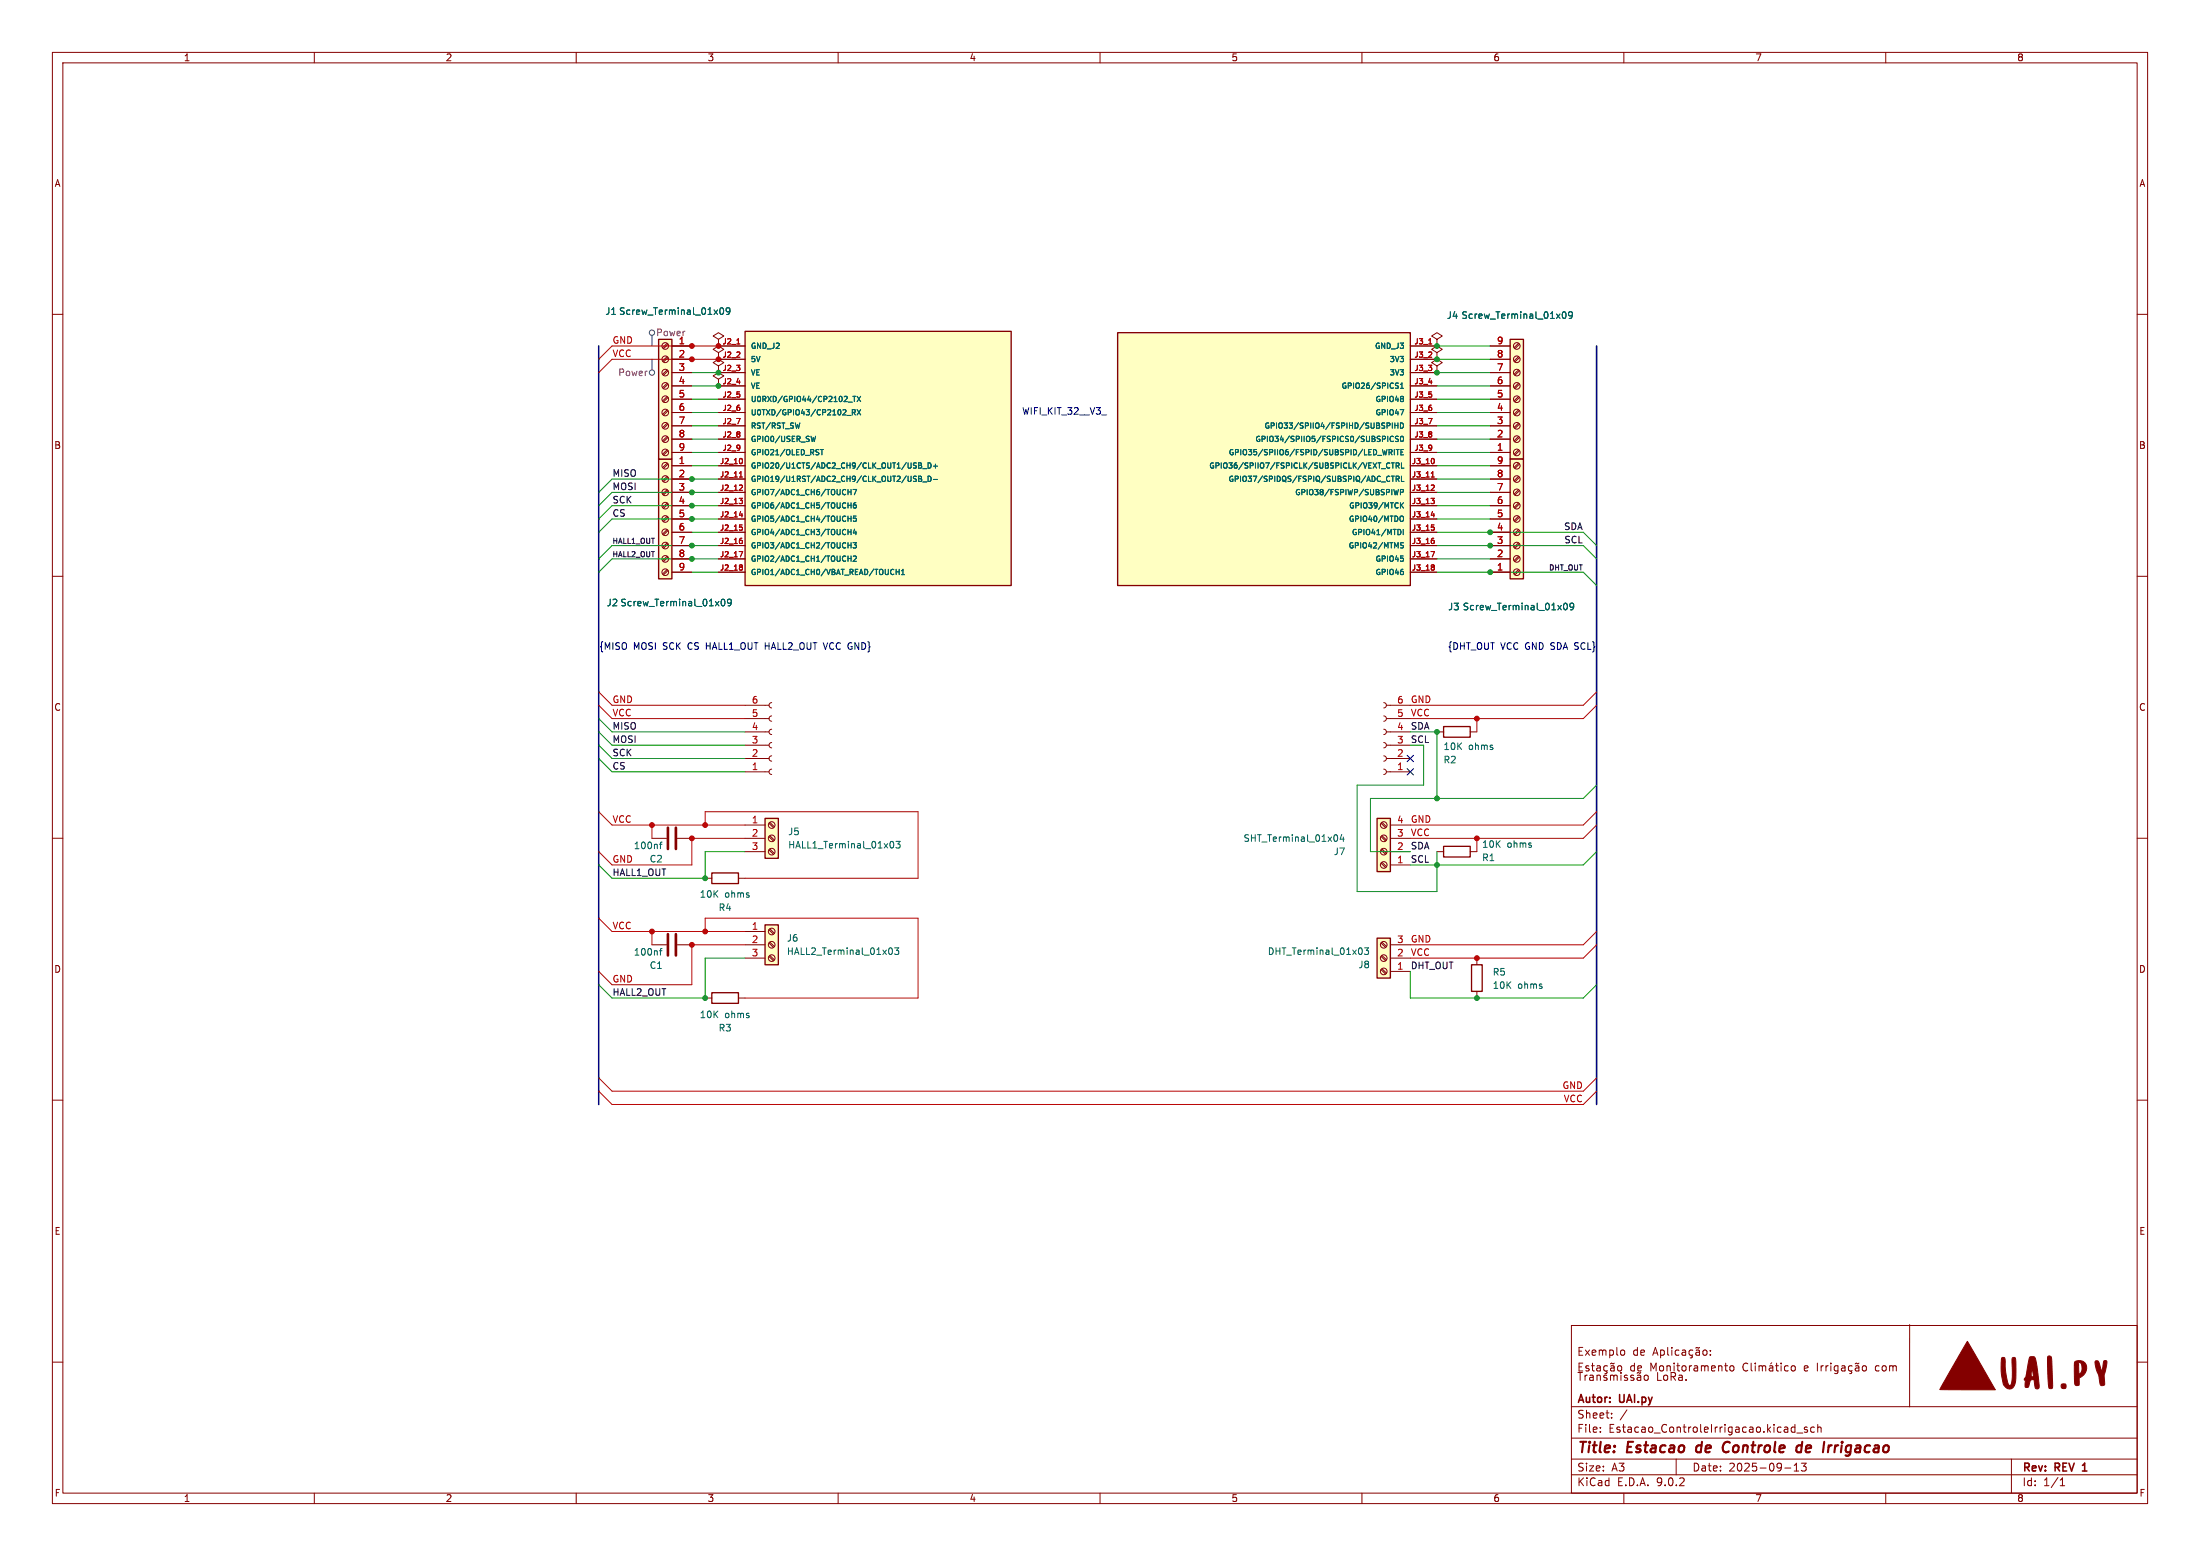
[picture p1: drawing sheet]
<svg xmlns="http://www.w3.org/2000/svg" width="420mm" height="297mm" viewBox="0 0 420 297" stroke-linecap="round" stroke-linejoin="round" font-family="sans-serif">
<g fill="none" stroke="#840000" stroke-width=".19">
<path d="M10 10h400v277h-400zM12 12h396v273h-396zM60 10v2M110 10v2M160 10v2M210 10v2M260 10v2M310 10v2M360 10v2M10 60h2M137.2 64.8l1-.7-1-.6-1.1 .6 1.1 .7v1.2M137.2 66h.1"/>
<path d="M408 60h2M10 110h2M408 110h2M10 160h2M408 160h2M10 210h2M408 210h2M300 253h108v32h-108zM309.7 257.7l.3 .1 .2 .2-.1 .5-.4 .2M315.5 258.7l.5-1.5 .5 1.5M315.7 258.3h.7M317 257.8l.4-.1 .3 .3-.1 .6h-.6"/>
<path d="M317 257.7v1.5M318.4 257.2v1.3l.2 .2M319.2 257.2v.1M319.2 257.7v1M320.5 257.8l-.4-.1-.3 .3 .1 .6h.6M321.2 257.8h.5l.1 .9M321.8 258l-.5 .1a.29 .29 0 0 0-.2 .3 .29 .29 0 0 0 .2 .3l.5-.1M322.9 258.8l.2 .2-.1 .1-.3 .1M323.2 257.8l-.5-.1-.3 .3 .2 .6h.6M323.8 257.8h.6v.9M324.4 258l-.5 .1a.29 .29 0 0 0-.2 .3 .29 .29 0 0 0 .2 .3l.5-.1M324.4 257.2l-.2 .1-.3-.1-.2 .1"/>
<path d="M325.2 257.8l.4-.1 .3 .3v.4l-.3 .3-.4-.1-.1-.2zM326.5 258.5v.2M326.5 257.8v.1M364.6 252.8v15.7M10 260h2M300 278.5h108M300 274.5h108M300 268.5h108M301.2 262h.9M301.4 260.9h.5M301.7 262v1.5M302.2 260.2h-.8v1.5h.8"/>
<path d="M302.6 262.5v1M303 262.5l-.3 .1-.1 .2M303.3 260.8l-.4-.1-.2 .2 .1 .2 .5 .2v.3h-.6M303.5 262.6h.6l.1 .9M303.8 260.7h.6M304 260.2v1.3l.4 .2M304.2 262.8l-.5 .1a.29 .29 0 0 0-.3 .3 .29 .29 0 0 0 .3 .3l.5-.1M304.9 260.8h.5l.1 .9M304.9 262.6l.2-.1 .3 .1 .1 .9M304.9 262.5v1M305.5 273.2v.2M305.5 272.5v.1"/>
<path d="M305.5 261l-.5 .1a.29 .29 0 0 0-.2 .3 .29 .29 0 0 0 .2 .3l.5-.1M306.6 261.8l.2 .2-.1 .1-.3 .1M306.7 262.6l-.3-.1-.2 .2v.2l.5 .2v.3h-.5M306.9 260.8l-.5-.1-.2 .3 .1 .6h.6M307.4 262.6l.5-.1 .2 .2M307.4 262.5v1M307.5 260.8h.6l.1 .9M307.7 270.5v.2M307.7 269.8v.1M308.1 262.7l.2-.2 .4 .1v.9M308.1 262.7v.8M308.2 261l-.5 .1a.29 .29 0 0 0-.3 .3 .29 .29 0 0 0 .3 .3l.5-.1"/>
<path d="M308.2 260.2l-.3 .1-.2-.1-.3 .1M308.9 260.8l.4-.1 .3 .3v.4l-.3 .3-.4-.1-.1-.2zM309.4 262v.1M309.4 262.5v1M310.5 262.5l-.3 .1-.1 .2 .1 .1 .5 .2v.2l-.2 .2-.4-.1M310.6 269.1l-1.3 1.9M311.3 262.7l.1 .2 .5 .2v.1l-.2 .3-.4-.1M313.2 262.8l-.5 .1a.29 .29 0 0 0-.2 .3 .29 .29 0 0 0 .2 .3l.5-.1M313.2 262.7v.8M314 262.6l.4-.1 .2 .1 .1 .6-.2 .2-.3 .1-.3-.2v-.7M315.2 261.7v-1.5l.5 1.1 .5-1.1v1.5M316.4 262v1.5"/>
<path d="M316.9 260.8l.4-.1 .3 .3v.4l-.3 .3-.4-.1-.1-.2zM317.6 262.8l.3-.3 .3 .1 .2 .2M318.2 260.8l.2-.1 .4 .1 .1 .9M318.2 260.7v1M319.6 260.2v.1M319.6 260.7v1M319.6 262.8l.3-.3-.1-.4-.2-.1h-.6v1.5M320 278.5v3M320.1 260.7h.6M320.3 260.2v1.3l.4 .2M320.5 262.6h.6l.1 .9M321.2 260.8l.4-.1 .3 .3v.4l-.3 .3-.4-.1-.1-.2z"/>
<path d="M322.5 260.7v1M322.9 260.7l-.2 .1-.2 .2M323.4 260.8h.6l.1 .9M324.1 261l-.5 .1a.29 .29 0 0 0-.2 .3 .29 .29 0 0 0 .2 .3l.5-.1M324.8 260.8l.4-.1 .2 .2M324.8 260.7v1M325.4 260.9l.3-.2 .3 .1 .1 .9M325.4 260.9v.8M326.7 261.2l.7-.2v-.2l-.5-.1-.2 .2 .1 .7h.6M328.1 260.8l.2-.1 .4 .1v.9M328.1 260.7v1M329.2 260.7h.6"/>
<path d="M329.4 260.2v1.3l.4 .2M330.4 260.8l.3-.1 .3 .3v.4l-.3 .3-.3-.1-.2-.2zM333.7 260.3a.6 .6 0 0 0-.8 0 .6 .6 0 0 0-.2 .7 .56 .56 0 0 0 .3 .6 .56 .56 0 0 0 .7-.1M334.3 260.2v1.3l.2 .2M335.1 260.2v.1M335.1 260.7v1M335.8 260.8l.4-.1 .2 .2M335.8 260.7v1M336.4 260.9l.3-.2 .3 .1 .1 .9M336.4 260.9v.8M337.8 260.8h.6v.9M338.2 260.1l-.2 .2"/>
<path d="M338.4 261l-.5 .1a.29 .29 0 0 0-.2 .3 .29 .29 0 0 0 .2 .3l.5-.1M338.9 260.7h.6M339.2 260.2v1.3l.3 .2M340 260.2v.1M340 260.7v1M341.4 260.8l-.5-.1-.2 .3 .1 .6h.6M342.1 260.8l.3-.1 .3 .3v.4l-.3 .3-.3-.1-.2-.2zM342.2 272.4l.5 .1M342.5 279.7l.4-.4v1.5M342.7 271.9v1.5M342.7 273.3l-.5 .1M343 273.5h1.2"/>
<path d="M343.9 279.3h.9l-.5 .6 .4 .1v.6l-.2 .2-.6-.2M344.4 261.2l.8-.2-.1-.2-.4-.1-.3 .2 .1 .7h.6M345 272.5l-.3-.1-.3 .2 .1 .2 .5 .2v.3h-.6M346.4 272.5l-.5-.1-.2 .3 .1 .6h.6M346.9 260.2v1.5M347 272.5l.2-.1 .4 .1 .1 .9M347 271.9v1.5M347.7 260.7v1M348.1 260.7l-.3 .1-.1 .2M348.6 260.7v1M349 260.7l-.3 .1-.1 .2M349.5 260.2v.1"/>
<path d="M349.5 260.7v1M350.9 260.8l-.5-.1-.2 .3 .1 .6h.6M350.9 260.7v1.2l-.3 .3-.4-.1M351.6 260.8h.6v.9M352.2 261l-.5 .1a.29 .29 0 0 0-.2 .3 .29 .29 0 0 0 .2 .3l.5-.1M353.3 261.8l.2 .2-.1 .1-.3 .1M353.6 260.8l-.4-.1-.3 .3 .1 .6h.6M354.2 260.8h.6l.1 .9M354.9 261l-.5 .1a.29 .29 0 0 0-.2 .3 .29 .29 0 0 0 .2 .3l.5-.1M354.9 260.2l-.2 .1-.3-.1-.2 .1M355.7 260.8l.3-.1 .3 .3v.4l-.3 .3-.3-.1-.2-.2zM384 278.5v6.5"/>
<path d="M408 260h2M60 285v2M110 285v2M160 285v2M210 285v2M260 285v2M300 281.5h108M310 285v2M340.7 280.2h1.2M342.5 280.8h.9M360 285v2M393.3 283.6h.9"/>
<path d="M393.3 282.5l.4-.4v1.5"/>
</g>
<path d="M397.7 279.6l-.2 .1M397.5 280.8h.9" fill="none" stroke="#840000" stroke-width=".3"/>
<path d="M324 276.1l-.2 .7 .3 .4M329 276.9a.68 .68 0 0 0 .9 .2M329.9 275.2a.88 .88 0 0 0-1 .9M343 277l.2 .2 .6-.1M344 276a.66 .66 0 0 0-1 .3M344.1 275.2l-.3 2M350.4 275.9l-.2 1.3M350.5 276l-.2 .3" fill="none" stroke="#840000" stroke-width=".4"/>
<g fill="#840000" stroke="#840000" stroke-width=".19">
<path d="M375.6 256l5.3 9.3-10.6-.1z"/>
<path d="M382.2 259.1h.3a.95 .95 0 0 1 .3 1.2v.4a10.9 10.9 0 0 0 .7 3.7h.3a10.3 10.3 0 0 0 .3-4.6v-.3a.35 .35 0 0 1 .3-.4 .35 .35 0 0 1 .4 .3l.1 2a6.5 6.5 0 0 1-.4 3.2 1.14 1.14 0 0 1-1.2 .5 1.14 1.14 0 0 1-.9-1 11.4 11.4 0 0 1-.2-5z"/>
<path d="M387.5 259a.75 .75 0 0 1 1.2 .7l.5 3.6a2.29 2.29 0 0 1 0 1.7 .48 .48 0 0 1-.6 0 .48 .48 0 0 1-.2-.6l-.1-1a.49 .49 0 0 0-.8 .3l-.1 .4a.53 .53 0 0 1-.1 .6 .53 .53 0 0 1-.7 .1v-.2a1.31 1.31 0 0 0-.2-1.2l.4-.9h.9l.1 .3h.4l-.2-1.5-.3 1.2h-.9z"/>
<path d="M390.9 258.9a.48 .48 0 0 1 .6 0 .48 .48 0 0 1 .2 .5l.2 5.3a.38 .38 0 0 1-.4 .4 .38 .38 0 0 1-.4-.2l-.2-3.2z"/>
<path d="M396.1 259.9a1.46 1.46 0 0 1 1.9 .2 1.46 1.46 0 0 1 .1 1.9l-.6 .7-.6 .3v1a.45 .45 0 0 1-.4 .5 .45 .45 0 0 1-.4-.5l-.1-3.4h.8l.1 1.8a1.53 1.53 0 0 0 .1-2.4l-.2 .1v.5h-.8z"/>
<path d="M400 259.8l.3-.1a1.57 1.57 0 0 1 .7 1.5l.2 .5 .2-.6a1.6 1.6 0 0 1 .4-1.4l.4 .1v.2l-.5 2.4 .1 1.6a.49 .49 0 0 1-.6 .5 .49 .49 0 0 1-.4-.7 5.2 5.2 0 0 0-.6-2.4z"/>
<circle cx="394" cy="264.6" r=".51"/>
</g>
<path d="M142.2 63.2h50.8v48.6h-50.8z" fill="#ffffc2"/>
<path d="M142.2 63.2h50.8v48.6h-50.8z" fill="none" stroke="#840000" stroke-width=".25"/>
<g fill="none" stroke="#840000" stroke-width=".19">
<path d="M137.2 66h5M137.2 68.6h5M137.2 71.1h5M137.2 73.7h5M137.2 76.2h5M137.2 78.7h5M274.3 64.8l1-.7-1-.6-1 .6 1 .7v1.2M274.3 66h.1M274.3 69.9l1-.7-1-.6-1 .6 1 .7v1.2M274.3 71.1h.1M137.2 81.3h5M137.2 83.8h5"/>
<path d="M137.2 86.4h5M137.2 88.9h5M137.2 91.4h5M137.2 94h5M137.2 96.5h5M137.2 99.1h5M137.2 101.6h5M137.2 104.1h5M137.2 106.7h5M137.2 109.2h5"/>
</g>
<g fill="none" stroke="#a90000" stroke-width=".19">
<path d="M140.7 65.7h.5M141.1 95.1h.6l-.3 .4M141.2 91.1h.5M141.2 98.3h.6M141.3 90.2l.1-.2v1.1M141.5 92.6l.2 .2v.2l-.6 .6h.6M141.6 87.6l.1 .3-.1 .5M141.6 95.6l.1 .1-.1 .4M141.1 105.3h.7l-.5 1M141.2 100.2h.5M141.6 100.6l.1 .2-.1 .4M141.6 103.2l.1 .1-.1 .4"/>
<path d="M141.6 107.9l.1 .1-.1 .2M141.6 108.3l.1 .1-.1 .4"/>
</g>
<g fill="none" stroke="#006464" stroke-width=".19">
<path d="M161.7 79.3h.8M161.9 76.8h.8M162.7 78.7h.5v-.4l-.5-.1v1M162.8 75.6h.6M163 78.7l.3 .5M163.1 75.6v1.1M163.6 75.6l.7 1.1M163.6 78.2l.7 1M164.3 75.6l-.7 1.1M164.3 78.2l-.7 1M155.7 83.3l-.2 1-.2-.7M156.6 85.8h.6"/>
<path d="M156.9 85.8v1M161.9 93.9h.6M161.9 96.4h.6M161.9 99h.6M162.5 93.4v1M162.5 96v1M162.5 98.5v1M162.9 93.4h.6l-.4 1M163.4 96h-.3l-.1 .2-.1 .6 .2 .2 .3-.1v-.5h-.3l-.2 .1M163.4 98.5h-.4l-.1 .5 .5-.1v.5l-.1 .1-.4-.1M174.8 90.9h.1M174.9 91.5v.3"/>
<path d="M175.4 88.3h.3l.2 .2-.2 .3 .2 .1 .1 .3-.2 .2h-.4zM175.4 90.9h.3l.2 .2-.2 .3 .2 .1 .1 .2-.2 .2h-.4zM175.4 88.8h.3M175.4 91.4h.3M176.2 89.5h.7M176.2 92h.7M177.2 88.3a.51 .51 0 0 1 .6 .6 .51 .51 0 0 1-.6 .5zM177.2 90.9a.51 .51 0 0 1 .6 .5 .51 .51 0 0 1-.6 .5zM178.2 89h.8M178.2 91.5h.8M178.6 88.6v.8M161.9 101.5h.6"/>
<path d="M161.9 104.1h.6M161.9 106.6h.6M162.5 101v1.1M162.5 103.6v1M162.5 106.1v1M162.9 103.6h.6l-.4 .4 .3 .1v.4l-.1 .1-.4-.1M162.9 106.2l.4-.1 .2 .3-.6 .7h.6M163.1 101l-.2 .7h.6M163.4 101.4v.7M170.6 108.7v.1M170.6 109.6h.1M171.1 108.7v1"/>
<path d="M171.1 109.1h.6M171.7 108.7v1M172.1 109.7h.6M172.1 109l.3-.3v1"/>
</g>
<path d="M125.7 87.6h2.6v22.9h-2.6z" fill="#ffffc2"/>
<path d="M125.7 87.6h2.6v22.9h-2.6zM280.9 184.2h2.1v5h-2.1z" fill="none" stroke="#840000" stroke-width=".25"/>
<g fill="none" stroke="#840000" stroke-width=".19">
<path d="M127.4 88.4l-.9 .8M127.4 90.9l-.9 .9M127.4 93.5l-.9 .8M127.4 96l-.9 .9M127.4 98.6l-.9 .8M127.5 88.6l-.8 .8M127.5 91.1l-.8 .8M127.5 93.6l-.8 .9M127.5 96.2l-.8 .8M127.5 98.7l-.8 .9M128.3 88.9h3.8M128.3 91.4h3.8"/>
<path d="M128.3 94h3.8M128.3 96.5h3.8M128.3 99.1h3.8M127.4 101.1l-.9 .8M127.4 103.6l-.9 .9M127.4 106.2l-.9 .8M127.4 108.7l-.9 .9M127.5 101.3l-.8 .8M127.5 103.8l-.8 .8M127.5 106.3l-.8 .9M127.5 108.9l-.8 .8M128.3 101.6h3.8"/>
<path d="M128.3 104.1h3.8M128.3 106.7h3.8M128.3 109.2h3.8M281.9 182.9v1.3M281.9 189.2v1.3"/>
<circle cx="127" cy="99.1" r=".63"/>
<circle cx="127" cy="88.9" r=".63"/>
<circle cx="127" cy="94" r=".63"/>
<circle cx="127" cy="96.5" r=".63"/>
<circle cx="127" cy="91.4" r=".63"/>
<circle cx="127" cy="106.7" r=".63"/>
<circle cx="127" cy="104.1" r=".63"/>
<circle cx="127" cy="101.6" r=".63"/>
<circle cx="127" cy="109.2" r=".63"/>
</g>
<path d="M137.8 114.5l.2-.1a.68 .68 0 0 1 .4 .6 .68 .68 0 0 1-.4 .6l-.3-.4zM139.6 114.9l-.2 .3-.4-.1-.1-.2v-.3l.2-.2h.3l.2 .2a.84 .84 0 0 1-.4 1h-.2" fill="none" stroke="#006464" stroke-width=".19"/>
<path d="M288.3 64.8h2.5v22.8h-2.5z" fill="#ffffc2"/>
<path d="M288.3 64.8h2.5v22.8h-2.5z" fill="none" stroke="#840000" stroke-width=".25"/>
<g fill="none" stroke="#840000" stroke-width=".19">
<path d="M284.5 78.7h3.8M284.5 76.2h3.8M284.5 73.7h3.8M284.5 71.1h3.8M284.5 68.6h3.8M284.5 66h3.8M289.9 78.2l-.9 .9M289.9 75.7l-.9 .8M289.9 73.2l-.9 .8M289.9 70.6l-.9 .9M289.9 68.1l-.9 .8M289.9 65.5l-.9 .9"/>
<path d="M290.1 78.4l-.9 .8M290.1 75.9l-.9 .8M290.1 73.3l-.9 .9M290.1 70.8l-.9 .8M290.1 68.2l-.9 .9M290.1 65.7l-.9 .8M284.5 86.4h3.8M284.5 83.8h3.8M284.5 81.3h3.8M289.9 85.9l-.9 .8M289.9 83.3l-.9 .9M289.9 80.8l-.9 .8"/>
<path d="M290.1 86l-.9 .9M290.1 83.5l-.9 .8M290.1 80.9l-.9 .9"/>
<circle cx="289.6" cy="66" r=".63"/>
<circle cx="289.6" cy="78.7" r=".63"/>
<circle cx="289.6" cy="76.2" r=".63"/>
<circle cx="289.6" cy="68.6" r=".63"/>
<circle cx="289.6" cy="71.1" r=".63"/>
<circle cx="289.6" cy="73.7" r=".63"/>
<circle cx="289.6" cy="86.4" r=".63"/>
<circle cx="289.6" cy="83.8" r=".63"/>
<circle cx="289.6" cy="81.3" r=".63"/>
</g>
<path d="M298.4 59.6l.1-.1a.68 .68 0 0 1 .5 .6 .68 .68 0 0 1-.5 .7l-.3-.5zM300.2 60.1l-.3 .2-.3-.1-.2-.1v-.4l.3-.2h.2l.3 .2a.84 .84 0 0 1-.4 1.1h-.2" fill="none" stroke="#006464" stroke-width=".19"/>
<path d="M262.9 179.1h2.5v7.6h-2.5z" fill="#ffffc2"/>
<path d="M262.9 179.1h2.5v7.6h-2.5z" fill="none" stroke="#840000" stroke-width=".25"/>
<g fill="none" stroke="#840000" stroke-width=".19">
<path d="M263.8 179.8l.9 .9M263.7 185.1l.8 .8M263.7 182.5l.8 .9M263.7 180l.8 .8M263.8 184.9l.9 .9M263.8 182.4l.9 .8M265.4 185.4h3.8M265.4 182.9h3.8M265.4 180.3h3.8"/>
<circle cx="264.2" cy="185.4" r=".63"/>
<circle cx="264.2" cy="180.3" r=".63"/>
<circle cx="264.2" cy="182.9" r=".63"/>
</g>
<path d="M259.8 180.9a.79 .79 0 0 1 0 1.3M260.5 180.9h.8l-.5 .5 .4 .1v.6l-.2 .1-.5-.1" fill="none" stroke="#006464" stroke-width=".19"/>
<path d="M125.7 64.8h2.6v22.8h-2.6z" fill="#ffffc2"/>
<path d="M125.7 64.8h2.6v22.8h-2.6z" fill="none" stroke="#840000" stroke-width=".25"/>
<g fill="none" stroke="#840000" stroke-width=".19">
<path d="M127.4 65.5l-.9 .9M127.4 68.1l-.9 .8M127.4 70.6l-.9 .9M127.4 73.2l-.9 .8M127.4 75.7l-.9 .8M127.4 78.2l-.9 .9M127.5 65.7l-.8 .8M127.5 68.2l-.8 .9M127.5 70.8l-.8 .8M127.5 73.3l-.8 .9M127.5 75.9l-.8 .8M127.5 78.4l-.8 .8"/>
<path d="M128.3 66h3.8M128.3 68.6h3.8M128.3 71.1h3.8M128.3 73.7h3.8M128.3 76.2h3.8M128.3 78.7h3.8M137.2 69.9l1-.7-1-.6-1.1 .6 1.1 .7v1.2M137.2 71.1h.1M137.2 72.4l1-.6-1-.7-1.1 .7 1.1 .6v1.3M137.2 73.7h.1M127.4 80.8l-.9 .8M127.4 83.3l-.9 .9"/>
<path d="M127.4 85.9l-.9 .8M127.5 80.9l-.8 .9M127.5 83.5l-.8 .8M127.5 86l-.8 .9M128.3 81.3h3.8M128.3 83.8h3.8M128.3 86.4h3.8"/>
<circle cx="127" cy="66" r=".63"/>
<circle cx="127" cy="68.6" r=".63"/>
<circle cx="127" cy="76.2" r=".63"/>
<circle cx="127" cy="73.7" r=".63"/>
<circle cx="127" cy="71.1" r=".63"/>
<circle cx="127" cy="78.7" r=".63"/>
<circle cx="127" cy="86.4" r=".63"/>
<circle cx="127" cy="83.8" r=".63"/>
<circle cx="127" cy="81.3" r=".63"/>
</g>
<path d="M137.5 58.9l.2-.2a.68 .68 0 0 1 .5 .7 .68 .68 0 0 1-.5 .6l-.3-.5zM139.3 59.3l-.2 .2h-.4l-.1-.2v-.3l.3-.3h.2l.2 .3a.84 .84 0 0 1-.3 1h-.3" fill="none" stroke="#006464" stroke-width=".19"/>
<path d="M146 156.2h2.6v7.6h-2.6z" fill="#ffffc2"/>
<path d="M146 156.2h2.6v7.6h-2.6z" fill="none" stroke="#840000" stroke-width=".25"/>
<g fill="none" stroke="#840000" stroke-width=".19">
<path d="M142.2 157.5h3.8M146.8 157.1l.9 .9M146.8 159.7l.9 .8M147 157l.8 .8M147 159.5l.8 .9M142.2 160h3.8M142.2 162.6h3.8M146.8 162.2l.9 .9M147 162.1l.8 .8"/>
<circle cx="147.3" cy="157.5" r=".63"/>
<circle cx="147.3" cy="160" r=".63"/>
<circle cx="147.3" cy="162.6" r=".63"/>
</g>
<path d="M170 160.8l.2-.2a.68 .68 0 0 1 .4 .6 .68 .68 0 0 1-.4 .7l-.2-.3M171 160.6h.8l-.4 .5 .4 .1v.5l-.2 .2-.6-.2" fill="none" stroke="#006464" stroke-width=".19"/>
<path d="M146 176.5h2.6v7.7h-2.6z" fill="#ffffc2"/>
<path d="M146 176.5h2.6v7.7h-2.6z" fill="none" stroke="#840000" stroke-width=".25"/>
<g fill="none" stroke="#840000" stroke-width=".19">
<path d="M264.2 139.2l.3 .1 .2 .4-.2 .4-.3 .1M264.2 136.7l.3 .1 .2 .4-.2 .3-.3 .2M264.2 134.1l.3 .2 .2 .3-.2 .4-.3 .1M264.7 139.7h4.5M264.7 137.2h4.5M264.7 134.6h4.5M264.2 146.8l.3 .2 .2 .3-.2 .4-.3 .1M264.2 144.3l.3 .1 .2 .4-.2 .3-.3 .2M264.2 141.7l.3 .2 .2 .3-.2 .4-.3 .1M264.7 147.3h4.5M264.7 144.8h4.5M264.7 142.2h4.5"/>
<path d="M142.2 177.8h3.8M146.8 177.5l.9 .8M147 177.3l.8 .8M147 179.8l.8 .9M142.2 180.3h3.8M142.2 182.9h3.8M146.8 180l.9 .8M146.8 182.5l.9 .9M147 182.4l.8 .8"/>
<circle cx="147.3" cy="177.8" r=".63"/>
<circle cx="147.3" cy="182.9" r=".63"/>
<circle cx="147.3" cy="180.3" r=".63"/>
</g>
<path d="M169.7 181.2l.2-.3a.68 .68 0 0 1 .5 .7 .68 .68 0 0 1-.5 .6l-.2-.3M170.8 180.9h.8l-.5 .5 .4 .1v.6l-.2 .1-.5-.1" fill="none" stroke="#006464" stroke-width=".19"/>
<path d="M213.4 63.5h55.8v48.3h-55.8z" fill="#ffffc2"/>
<path d="M213.4 63.5h55.8v48.3h-55.8zM275.6 138.7h5.1v2h-5.1zM275.6 161.5h5.1v2.1h-5.1z" fill="none" stroke="#840000" stroke-width=".25"/>
<g fill="none" stroke="#840000" stroke-width=".19">
<path d="M269.2 66h5.1M269.2 68.6h5.1M269.2 71.1h5.1M269.2 73.7h5.1M269.2 76.2h5.1M269.2 78.7h5.1M269.2 81.3h5.1M269.2 83.8h5.1M269.2 86.4h5.1M269.2 88.9h5.1M269.2 91.4h5.1M269.2 94h5.1"/>
<path d="M269.2 96.5h5.1M269.2 99.1h5.1M269.2 101.6h5.1M269.2 104.1h5.1M269.2 106.7h5.1M269.2 109.2h5.1M274.3 139.7h1.3M280.7 139.7h1.2M274.3 162.6h1.3M280.7 162.6h1.2"/>
</g>
<g fill="none" stroke="#a90000" stroke-width=".19">
<path d="M272.7 65.7h.6M273.2 95.1h.6l-.3 .4M273.2 91.1h.6M273.2 98.3h.7M273.4 90.2l.1-.2v1.1M273.6 92.6l.2 .2v.2l-.6 .6h.6M273.7 87.6l.1 .3-.1 .5M273.7 95.6l.1 .1-.1 .4M273.2 105.3h.7l-.5 1M273.3 100.2h.5M273.7 100.6l.1 .2-.1 .4M273.7 103.2l.1 .1-.1 .4"/>
<path d="M273.7 107.9l.1 .1-.1 .2M273.7 108.3l.1 .1-.1 .4"/>
</g>
<g fill="none" stroke="#006464" stroke-width=".19">
<path d="M266.6 73.6l.3 .1 .1 .2-.2 .2h-.3M266.6 73.1l.4 .1M267.3 74.1h.6M267.3 73.4l.3-.3v1M263.7 89.5h.8M264.8 80.7h.4l.2 .2-.1 .3-.5 .1M264.8 85.8l-.3 1M264.9 90.9l.4 .1M264.9 83.3v1M265.2 86.3h.5v-.4l-.5-.1v1M265.3 88.4a.45 .45 0 0 0-.6 .5 .45 .45 0 0 0 .6 .4M265.3 91.8l-.4 .1"/>
<path d="M265.4 86.3l.4 .5M265.6 88.3h.6M265.6 90.9h.6M265.8 80.7v1M265.9 88.3v1.1M265.9 90.9v1M266 83.4a.45 .45 0 0 0-.6 .4 .45 .45 0 0 0 .6 .4M266.2 85.8v1M266.3 80.7v1M266.3 81.2h.6M266.5 85.8h.6M266.5 88.9l.5-.1 .1-.4-.6-.1v1.1"/>
<path d="M266.5 91.4h.5l.1-.4-.6-.1v1M266.8 88.9l.3 .5M266.8 91.4l.3 .5M266.8 85.8v1M266.9 80.7v1M267 83.3h-.4l-.2 .2 .1 .2 .4 .2v.3h-.5M267 93.4l-.3 1-.2-.7-.2 .7M267.3 80.7a.51 .51 0 0 1 .6 .5 .51 .51 0 0 1-.6 .5zM267.3 94l.5-.1 .1-.4-.6-.1v1M267.4 98.6h.4l.1 .2v.6l-.2 .1h-.3M267.4 83.4l.2-.1a.54 .54 0 0 1 .3 .5 .54 .54 0 0 1-.3 .5l-.3-.4zM267.4 86.3h.4"/>
<path d="M267.5 96.4l.4 .6M267.5 88.3v1.1h.5M267.5 90.9v1h.5M267.9 96l-.6 .5M267.9 85.8h-.5v1h.5M267.3 101.1l.1 .4-.1 .5M267.4 104l.4 .2 .1 .2-.2 .2h-.4M267.9 101v1.1M267.9 103.6l-.5 .1"/>
</g>
<path d="M288.3 87.6h2.5v22.9h-2.5z" fill="#ffffc2"/>
<path d="M288.3 87.6h2.5v22.9h-2.5z" fill="none" stroke="#840000" stroke-width=".25"/>
<g fill="none" stroke="#840000" stroke-width=".19">
<path d="M274.3 67.3l1-.6-1-.7-1 .7 1 .6v1.3M274.3 68.6h.1M284.5 99.1h3.8M284.5 96.5h3.8M284.5 94h3.8M284.5 91.4h3.8M284.5 88.9h3.8M289.9 98.6l-.9 .8M289.9 96l-.9 .9M289.9 93.5l-.9 .8M289.9 90.9l-.9 .9M289.9 88.4l-.9 .8"/>
<path d="M290.1 98.7l-.9 .9M290.1 96.2l-.9 .8M290.1 93.6l-.9 .9M290.1 91.1l-.9 .8M290.1 88.6l-.9 .8M284.5 109.2h3.8M284.5 106.7h3.8M284.5 104.1h3.8M284.5 101.6h3.8M289.9 108.7l-.9 .9M289.9 106.2l-.9 .8M289.9 103.6l-.9 .9"/>
<path d="M289.9 101.1l-.9 .8M290.1 108.9l-.9 .8M290.1 106.3l-.9 .9M290.1 103.8l-.9 .8M290.1 101.3l-.9 .8M124.5 180.3h2.8M129.3 180.3h2.8"/>
<circle cx="289.6" cy="99.1" r=".63"/>
<circle cx="289.6" cy="94" r=".63"/>
<circle cx="289.6" cy="88.9" r=".63"/>
<circle cx="289.6" cy="96.5" r=".63"/>
<circle cx="289.6" cy="91.4" r=".63"/>
<circle cx="289.6" cy="106.7" r=".63"/>
<circle cx="289.6" cy="101.6" r=".63"/>
<circle cx="289.6" cy="104.1" r=".63"/>
<circle cx="289.6" cy="109.2" r=".63"/>
</g>
<path d="M298.6 115.3l.2-.2a.68 .68 0 0 1 .4 .7 .68 .68 0 0 1-.4 .6l-.3-.5zM300.4 115.7l-.2 .2h-.4l-.1-.2v-.3l.2-.3h.3l.2 .3a.84 .84 0 0 1-.3 1h-.3M125.9 181.5h.5M126.4 181l-.3 .2v1.1" fill="none" stroke="#006464" stroke-width=".19"/>
<path d="M127.5 178.3v4.1M129 178.3v4.1" fill="none" stroke="#840000" stroke-width=".51"/>
<path d="M262.9 156.2h2.5v10.2h-2.5z" fill="#ffffc2"/>
<path d="M262.9 156.2h2.5v10.2h-2.5zM135.9 166.6h5.1v2.1h-5.1zM135.9 189.5h5.1v2h-5.1z" fill="none" stroke="#840000" stroke-width=".25"/>
<g fill="none" stroke="#840000" stroke-width=".19">
<path d="M128.3 66h3.8M128.3 68.6h3.8M128.3 71.1h3.8M128.3 73.7h3.8M128.3 76.2h3.8M128.3 78.7h3.8M137.2 67.3l1-.6-1-.7-1.1 .7 1.1 .6v1.3M137.2 68.6h.1M137.2 66h.1M137.2 73.7h.1M137.2 71.1h.1M137.2 66h5"/>
<path d="M137.2 68.6h5M137.2 71.1h5M137.2 73.7h5M137.2 76.2h5M137.2 78.7h5M269.2 66h5.1M269.2 68.6h5.1M269.2 71.1h5.1M269.2 73.7h5.1M269.2 76.2h5.1M269.2 78.7h5.1M274.3 66h.1"/>
<path d="M274.3 68.6h.1M274.3 71.1h.1M284.5 66h3.8M284.5 68.6h3.8M284.5 71.1h3.8M284.5 73.7h3.8M284.5 76.2h3.8M284.5 78.7h3.8M128.3 81.3h3.8M128.3 83.8h3.8M128.3 86.4h3.8M128.3 88.9h3.8"/>
<path d="M128.3 91.4h3.8M128.3 94h3.8M128.3 96.5h3.8M128.3 99.1h3.8M137.2 81.3h5M137.2 83.8h5M137.2 86.4h5M137.2 88.9h5M137.2 91.4h5M137.2 94h5M137.2 96.5h5M137.2 99.1h5"/>
<path d="M269.2 81.3h5.1M269.2 83.8h5.1M269.2 86.4h5.1M269.2 88.9h5.1M269.2 91.4h5.1M269.2 94h5.1M269.2 96.5h5.1M269.2 99.1h5.1M284.5 81.3h3.8M284.5 83.8h3.8M284.5 86.4h3.8M284.5 88.9h3.8"/>
<path d="M284.5 91.4h3.8M284.5 94h3.8M284.5 96.5h3.8M284.5 99.1h3.8M128.3 101.6h3.8M128.3 104.1h3.8M128.3 106.7h3.8M128.3 109.2h3.8M137.2 101.6h5M137.2 104.1h5M137.2 106.7h5M137.2 109.2h5"/>
<path d="M269.2 101.6h5.1M269.2 104.1h5.1M269.2 106.7h5.1M269.2 109.2h5.1M284.5 101.6h3.8M284.5 104.1h3.8M284.5 106.7h3.8M284.5 109.2h3.8M142.2 139.7h4.6M142.2 137.2h4.6M142.2 134.6h4.6M147.3 139.2l-.3 .1-.2 .4 .2 .4 .3 .1"/>
<path d="M147.3 136.7l-.3 .1-.2 .4 .2 .3 .3 .2M147.3 134.1l-.3 .2-.2 .3 .2 .4 .3 .1M142.2 147.3h4.6M142.2 144.8h4.6M142.2 142.2h4.6M147.3 146.8l-.3 .2-.2 .3 .2 .4 .3 .1M147.3 144.3l-.3 .1-.2 .4 .2 .3 .3 .2M147.3 141.7l-.3 .2-.2 .3 .2 .4 .3 .1M263.7 159.7l.8 .8M263.7 157.1l.8 .9M263.8 159.5l.9 .9M263.8 157l.9 .8"/>
<path d="M265.4 157.5h3.8M124.5 160h2.8M129.3 160h2.8M134.6 167.6h1.3M141 167.6h1.2M263.7 164.8l.8 .8M263.7 162.2l.8 .9M263.8 164.6l.9 .8M263.8 162.1l.9 .8M265.4 165.1h3.8M265.4 162.6h3.8M265.4 160h3.8"/>
<path d="M134.6 190.5h1.3M141 190.5h1.2"/>
<circle cx="264.2" cy="157.5" r=".63"/>
<circle cx="264.2" cy="162.6" r=".63"/>
<circle cx="264.2" cy="160" r=".63"/>
<circle cx="264.2" cy="165.1" r=".63"/>
</g>
<g fill="none" stroke="#006464" stroke-width=".19">
<path d="M137.5 58.9l.2-.2a.68 .68 0 0 1 .5 .7 .68 .68 0 0 1-.5 .6l-.3-.5zM139.3 59.3l-.2 .2h-.4l-.1-.2v-.3l.3-.3h.2l.2 .3a.84 .84 0 0 1-.3 1h-.3M298.4 59.6l.1-.1a.68 .68 0 0 1 .5 .6 .68 .68 0 0 1-.5 .7l-.3-.5zM161.7 79.3h.8M161.9 76.8h.8M162.7 78.7h.5v-.4l-.5-.1v1M162.8 75.6h.6M163 78.7l.3 .5M163.1 75.6v1.1M163.6 75.6l.7 1.1M163.6 78.2l.7 1M164.3 75.6l-.7 1.1"/>
<path d="M164.3 78.2l-.7 1M266.6 73.6l.3 .1 .1 .2-.2 .2h-.3M266.6 73.1l.4 .1M267.3 74.1h.6M267.3 73.4l.3-.3v1M300.2 60.1l-.3 .2-.3-.1-.2-.1v-.4l.3-.2h.2l.3 .2a.84 .84 0 0 1-.4 1.1h-.2M155.7 83.3l-.2 1-.2-.7M156.6 85.8h.6M156.9 85.8v1M161.9 93.9h.6M161.9 96.4h.6M161.9 99h.6"/>
<path d="M162.5 93.4v1M162.5 96v1M162.5 98.5v1M162.9 93.4h.6l-.4 1M163.4 96h-.3l-.1 .2-.1 .6 .2 .2 .3-.1v-.5h-.3l-.2 .1M163.4 98.5h-.4l-.1 .5 .5-.1v.5l-.1 .1-.4-.1M174.8 90.9h.1M174.9 91.5v.3M175.4 88.3h.3l.2 .2-.2 .3 .2 .1 .1 .3-.2 .2h-.4zM175.4 90.9h.3l.2 .2-.2 .3 .2 .1 .1 .2-.2 .2h-.4zM175.4 88.8h.3M175.4 91.4h.3"/>
<path d="M176.2 89.5h.7M176.2 92h.7M177.2 88.3a.51 .51 0 0 1 .6 .6 .51 .51 0 0 1-.6 .5zM177.2 90.9a.51 .51 0 0 1 .6 .5 .51 .51 0 0 1-.6 .5zM178.2 89h.8M178.2 91.5h.8M178.6 88.6v.8M263.7 89.5h.8M264.8 80.7h.4l.2 .2-.1 .3-.5 .1M264.8 85.8l-.3 1M264.9 90.9l.4 .1M264.9 83.3v1"/>
<path d="M265.2 86.3h.5v-.4l-.5-.1v1M265.3 88.4a.45 .45 0 0 0-.6 .5 .45 .45 0 0 0 .6 .4M265.3 91.8l-.4 .1M265.4 86.3l.4 .5M265.6 88.3h.6M265.6 90.9h.6M265.8 80.7v1M265.9 88.3v1.1M265.9 90.9v1M266 83.4a.45 .45 0 0 0-.6 .4 .45 .45 0 0 0 .6 .4M266.2 85.8v1M266.3 80.7v1"/>
<path d="M266.3 81.2h.6M266.5 85.8h.6M266.5 88.9l.5-.1 .1-.4-.6-.1v1.1M266.5 91.4h.5l.1-.4-.6-.1v1M266.8 88.9l.3 .5M266.8 91.4l.3 .5M266.8 85.8v1M266.9 80.7v1M267 83.3h-.4l-.2 .2 .1 .2 .4 .2v.3h-.5M267 93.4l-.3 1-.2-.7-.2 .7M267.3 94l.5-.1 .1-.4-.6-.1v1M267.3 80.7a.51 .51 0 0 1 .6 .5 .51 .51 0 0 1-.6 .5z"/>
<path d="M267.4 98.6h.4l.1 .2v.6l-.2 .1h-.3M267.4 83.4l.2-.1a.54 .54 0 0 1 .3 .5 .54 .54 0 0 1-.3 .5l-.3-.4zM267.4 86.3h.4M267.5 96.4l.4 .6M267.5 88.3v1.1h.5M267.5 90.9v1h.5M267.9 96l-.6 .5M267.9 85.8h-.5v1h.5M137.8 114.5l.2-.1a.68 .68 0 0 1 .4 .6 .68 .68 0 0 1-.4 .6l-.3-.4zM139.6 114.9l-.2 .3-.4-.1-.1-.2v-.3l.2-.2h.3l.2 .2a.84 .84 0 0 1-.4 1h-.2M161.9 101.5h.6M161.9 104.1h.6"/>
<path d="M161.9 106.6h.6M162.5 101v1.1M162.5 103.6v1M162.5 106.1v1M162.9 103.6h.6l-.4 .4 .3 .1v.4l-.1 .1-.4-.1M162.9 106.2l.4-.1 .2 .3-.6 .7h.6M163.1 101l-.2 .7h.6M163.4 101.4v.7M170.6 108.7v.1M170.6 109.6h.1M171.1 108.7v1M171.1 109.1h.6"/>
<path d="M171.7 108.7v1M172.1 109.7h.6M172.1 109l.3-.3v1M267.3 101.1l.1 .4-.1 .5M267.4 104l.4 .2 .1 .2-.2 .2h-.4M267.9 101v1.1M267.9 103.6l-.5 .1M298.6 115.3l.2-.2a.68 .68 0 0 1 .4 .7 .68 .68 0 0 1-.4 .6l-.3-.5zM300.4 115.7l-.2 .2h-.4l-.1-.2v-.3l.2-.3h.3l.2 .3a.84 .84 0 0 1-.3 1h-.3M255.1 159.3a.79 .79 0 0 1 0 1.3M256.1 159.3l-.3 .9h.8M256.4 159.8v.8"/>
<path d="M125.9 161.2h.5M126.4 160.7l-.3 .2v1.1"/>
</g>
<path d="M127.5 158v4.1M129 158v4.1" fill="none" stroke="#840000" stroke-width=".51"/>
<g fill="none" stroke="#484848" stroke-width=".19">
<path d="M124.5 64v2M124.5 68.6v2"/>
<circle cx="124.5" cy="71.1" r=".51"/>
<circle cx="124.5" cy="63.5" r=".51"/>
</g>
<path d="M146.1 122.7v1.2M146.1 123.3h.7M157.2 122.7l.4 1.2M268.6 144.2l1.2 1.2M268.6 146.7l1.2 1.2M269.8 144.2l-1.2 1.2M269.8 146.7l-1.2 1.2" fill="none" stroke="#000084" stroke-width=".19"/>
<path d="M114.3 66v144.8M304.8 66v144.8" fill="none" stroke="#000084" stroke-width=".3"/>
<g fill="none" stroke="#009600" stroke-width=".19">
<path d="M132.1 78.7h5.1M132.1 71.1h5.1M132.1 73.7h5.1M132.1 76.2h5.1M274.3 78.7h10.2M274.3 71.1h10.2M274.3 68.6h10.2M274.3 66h10.2M274.3 73.7h10.2M274.3 76.2h10.2M132.1 88.9h5.1M132.1 86.4h5.1"/>
<path d="M132.1 81.3h5.1M132.1 83.8h5.1M137.2 94h-20.4l-2.5 2.5M137.2 96.5h-20.4l-2.5 2.6M137.2 91.4h-20.4l-2.5 2.6M137.2 99.1h-20.4l-2.5 2.5M274.3 94h10.2M274.3 88.9h10.2M274.3 96.5h10.2M274.3 86.4h10.2M274.3 81.3h10.2M274.3 91.4h10.2"/>
<path d="M274.3 99.1h10.2M274.3 83.8h10.2M132.1 101.6h5.1M132.1 109.2h5.1M137.2 104.1h-20.4l-2.5 2.6M137.2 106.7h-20.4l-2.5 2.5M274.3 101.6h28l2.5 2.5M274.3 109.2h28l2.5 2.6M274.3 104.1h28l2.5 2.6M274.3 106.7h10.2M114.3 137.2l2.5 2.5h25.4M114.3 139.7l2.5 2.5h25.4"/>
<path d="M269.2 139.7h5.1v12.7M114.3 142.2l2.5 2.6h25.4M114.3 144.8l2.5 2.5h25.4M271.8 142.2v7.7h-12.7v20.3h15.2v-7.6M304.8 149.9l-2.5 2.5h-40.7v10.2h7.6M142.2 162.6h-7.6v5h-17.8l-2.5-2.5M304.8 162.6l-2.5 2.5h-33.1M142.2 182.9h-7.6v7.6h-17.8l-2.5-2.5M269.2 185.4v5.1h33.1l2.5-2.5"/>
</g>
<g fill="none" stroke="#b90000" stroke-width=".19">
<path d="M137.2 68.6h-20.4l-2.5 2.5M137.2 66h-20.4l-2.5 2.6M114.3 134.6l2.5 2.6h25.4M114.3 132.1l2.5 2.5h25.4M281.9 137.2v2.5M304.8 134.6l-2.5 2.6h-33.1M304.8 132.1l-2.5 2.5h-33.1M114.3 154.9l2.5 2.6h25.4M124.5 157.5v2.5M134.6 157.5v-2.6h40.7v12.7h-33.1M304.8 154.9l-2.5 2.6h-33.1M304.8 157.5l-2.5 2.5h-33.1"/>
<path d="M114.3 175.3l2.5 2.5h25.4M124.5 177.8v2.5M134.6 177.8v-2.5h40.7v15.2h-33.1M142.2 160h-10.1v5.1h-15.3l-2.5-2.5M281.9 160v2.6M304.8 177.8l-2.5 2.5h-33.1M142.2 180.3h-10.1v7.7h-15.3l-2.5-2.6M304.8 180.3l-2.5 2.6h-33.1M114.3 208.3l2.5 2.5h185.5l2.5-2.5M114.3 205.7l2.5 2.6h185.5l2.5-2.6"/>
</g>
<path d="M210.3 79.2h1" fill="none" stroke="#0000c2" stroke-width=".19"/>
<g fill="none" stroke="#a90000" stroke-width=".19">
<path d="M140.7 65.7h.5M272.7 65.7h.6M141.1 95.1h.6l-.3 .4M141.2 91.1h.5M141.2 98.3h.6M141.3 90.2l.1-.2v1.1M141.5 92.6l.2 .2v.2l-.6 .6h.6M141.6 87.6l.1 .3-.1 .5M141.6 95.6l.1 .1-.1 .4M273.2 95.1h.6l-.3 .4M273.2 91.1h.6M273.2 98.3h.7"/>
<path d="M273.4 90.2l.1-.2v1.1M273.6 92.6l.2 .2v.2l-.6 .6h.6M273.7 87.6l.1 .3-.1 .5M273.7 95.6l.1 .1-.1 .4M141.1 105.3h.7l-.5 1M141.2 100.2h.5M141.6 100.6l.1 .2-.1 .4M141.6 103.2l.1 .1-.1 .4M141.6 107.9l.1 .1-.1 .2M141.6 108.3l.1 .1-.1 .4M273.2 105.3h.7l-.5 1M273.3 100.2h.5"/>
<path d="M273.7 100.6l.1 .2-.1 .4M273.7 103.2l.1 .1-.1 .4M273.7 107.9l.1 .1-.1 .2M273.7 108.3l.1 .1-.1 .4"/>
</g>
<g fill="#b90000" stroke="#b90000" stroke-width=".19">
<circle cx="137.2" cy="68.6" r=".46"/>
<circle cx="132.1" cy="66" r=".46"/>
<circle cx="137.2" cy="66" r=".46"/>
<circle cx="281.9" cy="182.9" r=".46"/>
<circle cx="281.9" cy="160" r=".46"/>
<circle cx="281.9" cy="137.2" r=".46"/>
<circle cx="134.6" cy="157.5" r=".46"/>
<circle cx="132.1" cy="180.3" r=".46"/>
<circle cx="124.5" cy="177.8" r=".46"/>
<circle cx="124.5" cy="157.5" r=".46"/>
<circle cx="132.1" cy="160" r=".46"/>
<circle cx="134.6" cy="177.8" r=".46"/>
<circle cx="132.1" cy="68.6" r=".46"/>
</g>
<g fill="#009600" stroke="#009600" stroke-width=".19">
<circle cx="137.2" cy="71.1" r=".46"/>
<circle cx="284.5" cy="101.6" r=".46"/>
<circle cx="137.2" cy="73.7" r=".46"/>
<circle cx="132.1" cy="106.7" r=".46"/>
<circle cx="281.9" cy="190.5" r=".46"/>
<circle cx="274.3" cy="165.1" r=".46"/>
<circle cx="274.3" cy="139.7" r=".46"/>
<circle cx="274.3" cy="152.4" r=".46"/>
<circle cx="284.5" cy="104.1" r=".46"/>
<circle cx="284.5" cy="109.2" r=".46"/>
<circle cx="274.3" cy="66" r=".46"/>
<circle cx="274.3" cy="68.6" r=".46"/>
<circle cx="274.3" cy="71.1" r=".46"/>
<circle cx="132.1" cy="94" r=".46"/>
<circle cx="132.1" cy="96.5" r=".46"/>
<circle cx="132.1" cy="91.4" r=".46"/>
<circle cx="132.1" cy="99.1" r=".46"/>
<circle cx="134.6" cy="190.5" r=".46"/>
<circle cx="132.1" cy="104.1" r=".46"/>
<circle cx="134.6" cy="167.6" r=".46"/>
</g>
<g font-size="2.8" fill="#840000">
<text x="301" y="277.9">Title:</text>
<text x="310.6" y="277.9">Estacao</text>
<text x="324.7" y="277.9">de</text>
<text x="330.5" y="277.9">Controle</text>
<text x="345.4" y="277.9">de</text>
<text x="351.3" y="277.9">Irrigacao</text>
</g>
<g font-size="2.1" fill="#840000">
<text x="301" y="259">Exemplo</text>
<text x="311.1" y="262">de</text>
<text x="311.6" y="259">de</text>
<text x="358.6" y="262">com</text>
<text x="301" y="268.2">Autor:</text>
<text x="309.2" y="268.2">UAI.py</text>
<text x="316.1" y="265">LoRa.</text>
<text x="301" y="273.7">File:</text>
<text x="301" y="271">Sheet:</text>
<text x="307.1" y="273.7">Estacao_ControleIrrigacao.kicad_sch</text>
<text x="301" y="281.1">Size:</text>
<text x="307.6" y="281.1">A3</text>
<text x="323" y="281.1">Date:</text>
<text x="330" y="281.1">2025-09-13</text>
<text x="386" y="281.3">Rev:</text>
<text x="392.4" y="281.3">REV</text>
<text x="398.3" y="281.3">1</text>
<text x="301" y="283.9">KiCad</text>
<text x="308.7" y="283.9">E.D.A.</text>
<text x="316.3" y="283.9">9.0.2</text>
<text x="386" y="283.9">Id:</text>
<text x="390.1" y="283.9">1/1</text>
</g>
<g font-size="1.8" fill="#840000">
<text x="35" y="11.9">1</text>
<text x="85" y="11.9">2</text>
<text x="135" y="11.9">3</text>
<text x="185" y="11.9">4</text>
<text x="235" y="11.9">5</text>
<text x="285" y="11.9">6</text>
<text x="335" y="11.9">7</text>
<text x="385" y="11.9">8</text>
<text x="10.3" y="35.9">A</text>
<text x="408.3" y="35.9">A</text>
<text x="10.3" y="85.9">B</text>
<text x="408.2" y="85.9">B</text>
<text x="10.3" y="135.9">C</text>
<text x="408.2" y="135.9">C</text>
<text x="10.3" y="185.9">D</text>
<text x="408.2" y="185.9">D</text>
<text x="10.3" y="235.9">E</text>
<text x="408.3" y="235.9">E</text>
<text x="10.3" y="285.9">F</text>
<text x="35" y="286.9">1</text>
<text x="85" y="286.9">2</text>
<text x="135" y="286.9">3</text>
<text x="185" y="286.9">4</text>
<text x="235" y="286.9">5</text>
<text x="285" y="286.9">6</text>
<text x="335" y="286.9">7</text>
<text x="385" y="286.9">8</text>
<text x="408.3" y="285.9">F</text>
</g>
<g font-size="1.8" fill="#006464">
<text x="115.5" y="60.3">J1 Screw_Terminal_01x09</text>
<text x="276.1" y="61.1">J4 Screw_Terminal_01x09</text>
<text x="115.7" y="115.9">J2 Screw_Terminal_01x09</text>
<text x="276.4" y="116.7">J3 Screw_Terminal_01x09</text>
<text x="275.5" y="143.4">10K</text>
<text x="280.3" y="143.4">ohms</text>
<text x="275.5" y="145.9">R2</text>
<text x="150.4" y="159.6">J5</text>
<text x="237.3" y="160.9">SHT_Terminal_01x04</text>
<text x="120.9" y="162.3">100nf</text>
<text x="123.9" y="164.8">C2</text>
<text x="150.4" y="162.2">HALL1_Terminal_01x03</text>
<text x="254.5" y="163.4">J7</text>
<text x="282.8" y="164.6">R1</text>
<text x="282.8" y="162">10K</text>
<text x="287.7" y="162">ohms</text>
<text x="133.5" y="171.6">10K</text>
<text x="138.4" y="171.6">ohms</text>
<text x="137.1" y="174.1">R4</text>
<text x="150.1" y="179.9">J6</text>
<text x="120.9" y="182.6">100nf</text>
<text x="123.9" y="185.1">C1</text>
<text x="150.1" y="182.5">HALL2_Terminal_01x03</text>
<text x="241.9" y="182.5">DHT_Terminal_01x03</text>
<text x="259.2" y="185">J8</text>
<text x="284.9" y="186.4">R5</text>
<text x="284.9" y="189">10K</text>
<text x="289.7" y="189">ohms</text>
<text x="133.5" y="194.5">10K</text>
<text x="137.1" y="197.1">R3</text>
<text x="138.4" y="194.5">ohms</text>
</g>
<g font-size="1.8" fill="#b90000">
<text x="116.8" y="65.7">GND</text>
<text x="116.8" y="68.2">VCC</text>
<text x="116.8" y="134.3">GND</text>
<text x="116.8" y="136.8">VCC</text>
<text x="269.2" y="136.8">VCC</text>
<text x="269.2" y="134.3">GND</text>
<text x="116.8" y="157.1">VCC</text>
<text x="269.2" y="157.1">GND</text>
<text x="269.2" y="159.7">VCC</text>
<text x="116.8" y="164.8">GND</text>
<text x="116.8" y="177.5">VCC</text>
<text x="269.2" y="180">GND</text>
<text x="269.2" y="182.5">VCC</text>
<text x="116.8" y="187.6">GND</text>
<text x="298.2" y="207.9">GND</text>
<text x="298.4" y="210.5">VCC</text>
</g>
<g font-size="1.8" fill="#840084">
<text x="125.2" y="64.4">Power</text>
<text x="117.9" y="72">Power</text>
</g>
<g font-size="1.8" fill="#a90000">
<text x="129.5" y="65.8">1</text>
<text x="285.7" y="65.8">9</text>
<text x="129.5" y="68.3">2</text>
<text x="129.5" y="70.9">3</text>
<text x="285.7" y="70.9">7</text>
<text x="285.7" y="68.3">8</text>
<text x="129.5" y="73.4">4</text>
<text x="129.5" y="75.9">5</text>
<text x="285.7" y="75.9">5</text>
<text x="285.7" y="73.4">6</text>
<text x="129.5" y="78.5">6</text>
<text x="129.5" y="81">7</text>
<text x="129.5" y="83.6">8</text>
<text x="285.7" y="83.6">2</text>
<text x="285.7" y="81">3</text>
<text x="285.7" y="78.5">4</text>
<text x="129.5" y="88.6">1</text>
<text x="129.5" y="86.1">9</text>
<text x="285.7" y="86.1">1</text>
<text x="285.7" y="88.6">9</text>
<text x="129.5" y="91.2">2</text>
<text x="129.5" y="93.7">3</text>
<text x="285.7" y="93.7">7</text>
<text x="285.7" y="91.2">8</text>
<text x="129.5" y="96.3">4</text>
<text x="129.5" y="98.8">5</text>
<text x="129.5" y="101.3">6</text>
<text x="285.7" y="101.3">4</text>
<text x="285.7" y="98.8">5</text>
<text x="285.7" y="96.3">6</text>
<text x="129.5" y="103.9">7</text>
<text x="129.5" y="106.4">8</text>
<text x="285.7" y="106.4">2</text>
<text x="285.7" y="103.9">3</text>
<text x="129.5" y="109">9</text>
<text x="285.7" y="109">1</text>
<text x="143.4" y="136.9">5</text>
<text x="143.4" y="134.4">6</text>
<text x="266.6" y="136.9">5</text>
<text x="266.6" y="134.4">6</text>
<text x="143.4" y="142">3</text>
<text x="143.4" y="139.4">4</text>
<text x="266.6" y="142">3</text>
<text x="266.6" y="139.4">4</text>
<text x="143.4" y="147.1">1</text>
<text x="143.4" y="144.5">2</text>
<text x="266.6" y="147.1">1</text>
<text x="266.6" y="144.5">2</text>
<text x="143.4" y="157.2">1</text>
<text x="143.4" y="159.8">2</text>
<text x="266.6" y="159.8">3</text>
<text x="266.6" y="157.2">4</text>
<text x="143.4" y="162.3">3</text>
<text x="266.6" y="164.8">1</text>
<text x="266.6" y="162.3">2</text>
<text x="143.4" y="177.5">1</text>
<text x="143.4" y="180.1">2</text>
<text x="143.4" y="182.6">3</text>
<text x="266.6" y="185.2">1</text>
<text x="266.6" y="182.6">2</text>
<text x="266.6" y="180.1">3</text>
</g>
<text font-size="1.8" fill="#0000c2" x="195" y="79.4">WIFI_KIT_32__V3_</text>
<g font-size="1.8" fill="#0f0f0f">
<text x="116.8" y="91.1">MISO</text>
<text x="116.8" y="93.6">MOSI</text>
<text x="116.8" y="96.2">SCK</text>
<text x="116.8" y="98.7">CS</text>
<text x="298.5" y="101.3">SDA</text>
<text x="298.5" y="103.8">SCL</text>
<text x="116.8" y="141.9">MOSI</text>
<text x="116.8" y="139.4">MISO</text>
<text x="269.2" y="139.4">SDA</text>
<text x="116.8" y="144.4">SCK</text>
<text x="116.8" y="147">CS</text>
<text x="116.8" y="167.3">HALL1_OUT</text>
<text x="269.2" y="164.8">SCL</text>
<text x="269.2" y="162.2">SDA</text>
<text x="269.2" y="185.1">DHT_OUT</text>
<text x="116.8" y="190.2">HALL2_OUT</text>
</g>
<g font-size="1.8" fill="#000084">
<text x="114.3" y="124.1">{MISO</text>
<text x="120.9" y="124.1">MOSI</text>
<text x="126.7" y="124.1">SCK</text>
<text x="131.6" y="124.1">CS HALL1_OUT</text>
<text x="146.7" y="124.1">HALL2_OUT</text>
<text x="158.2" y="124.1">VCC GND}</text>
<text x="276.3" y="124.1">{DHT_OUT</text>
<text x="286.5" y="124.1">VCC GND SDA SCL}</text>
</g>
<text font-size="1.8" fill="#009600" x="269.2" y="141.9">SCL</text>
<g font-size="1.4" fill="#a90000">
<text x="137.8" y="65.8">J2_1</text>
<text x="269.9" y="65.8">J3_1</text>
<text x="137.8" y="68.3">J2_2</text>
<text x="137.8" y="70.9">J2_3</text>
<text x="269.9" y="68.3">J3_2</text>
<text x="269.9" y="70.9">J3_3</text>
<text x="137.8" y="73.4">J2_4</text>
<text x="137.8" y="75.9">J2_5</text>
<text x="269.9" y="73.4">J3_4</text>
<text x="269.9" y="75.9">J3_5</text>
<text x="137.8" y="78.5">J2_6</text>
<text x="137.8" y="81">J2_7</text>
<text x="137.8" y="83.6">J2_8</text>
<text x="269.9" y="78.5">J3_6</text>
<text x="269.9" y="81">J3_7</text>
<text x="269.9" y="83.6">J3_8</text>
<text x="137.3" y="88.6">J2_10</text>
<text x="137.8" y="86.1">J2_9</text>
<text x="269.4" y="88.6">J3_10</text>
<text x="269.9" y="86.1">J3_9</text>
<text x="137.3" y="91.2">J2_11</text>
<text x="137.3" y="93.7">J2_12</text>
<text x="269.4" y="91.2">J3_11</text>
<text x="269.4" y="93.7">J3_12</text>
<text x="137.3" y="96.3">J2_13</text>
<text x="137.3" y="98.8">J2_14</text>
<text x="137.3" y="101.3">J2_15</text>
<text x="269.4" y="96.3">J3_13</text>
<text x="269.4" y="98.8">J3_14</text>
<text x="269.4" y="101.3">J3_15</text>
<text x="137.3" y="103.9">J2_16</text>
<text x="137.3" y="106.4">J2_17</text>
<text x="269.4" y="103.9">J3_16</text>
<text x="269.4" y="106.4">J3_17</text>
<text x="137.3" y="109">J2_18</text>
<text x="269.4" y="109">J3_18</text>
</g>
<g font-size="1.4" fill="#006464">
<text x="143.3" y="66.8">GND_J2</text>
<text x="143.3" y="69.3">5V</text>
<text x="143.3" y="71.9">VE</text>
<text x="262.4" y="66.8">GND_J3</text>
<text x="265.2" y="69.3">3V3</text>
<text x="265.2" y="71.9">3V3</text>
<text x="143.3" y="74.4">VE</text>
<text x="143.3" y="76.9">U0RXD/GPIO44/CP2102_TX</text>
<text x="256" y="74.4">GPIO26/SPICS1</text>
<text x="262.5" y="76.9">GPIO48</text>
<text x="143.3" y="79.5">U0TXD/GPIO43/CP2102_RX</text>
<text x="143.3" y="82">RST/RST_SW</text>
<text x="241.3" y="82">GPIO33/SPIIO4/FSPIHD/SUBSPIHD</text>
<text x="262.5" y="79.5">GPIO47</text>
<text x="143.3" y="84.6">GPIO0/USER_SW</text>
<text x="143.3" y="87.1">GPIO21/OLED_RST</text>
<text x="143.3" y="89.6">GPIO20/U1CTS/ADC2_CH9/CLK_OUT1/USB_D+</text>
<text x="230.7" y="89.6">GPIO36/SPIIO7/FSPICLK/SUBSPICLK/VEXT_CTRL</text>
<text x="234.4" y="87.1">GPIO35/SPIIO6/FSPID/SUBSPID/LED_WRITE</text>
<text x="239.5" y="84.6">GPIO34/SPIIO5/FSPICS0/SUBSPICS0</text>
<text x="143.3" y="92.2">GPIO19/U1RST/ADC2_CH9/CLK_OUT2/USB_D-</text>
<text x="143.3" y="94.7">GPIO7/ADC1_CH6/TOUCH7</text>
<text x="234.4" y="92.2">GPIO37/SPIDQS/FSPIQ/SUBSPIQ/ADC_CTRL</text>
<text x="247.1" y="94.7">GPIO38/FSPIWP/SUBSPIWP</text>
<text x="143.3" y="97.3">GPIO6/ADC1_CH5/TOUCH6</text>
<text x="143.3" y="99.8">GPIO5/ADC1_CH4/TOUCH5</text>
<text x="257.4" y="99.8">GPIO40/MTDO</text>
<text x="257.4" y="97.3">GPIO39/MTCK</text>
<text x="143.3" y="102.3">GPIO4/ADC1_CH3/TOUCH4</text>
<text x="143.3" y="104.9">GPIO3/ADC1_CH2/TOUCH3</text>
<text x="143.3" y="107.4">GPIO2/ADC1_CH1/TOUCH2</text>
<text x="257.3" y="104.9">GPIO42/MTMS</text>
<text x="258" y="102.3">GPIO41/MTDI</text>
<text x="262.5" y="107.4">GPIO45</text>
<text x="143.3" y="110">GPIO1/ADC1_CH0/VBAT_READ/TOUCH1</text>
<text x="262.5" y="110">GPIO46</text>
</g>
<g font-size="1.4" fill="#0f0f0f">
<text x="116.8" y="103.9">HALL1_OUT</text>
<text x="116.8" y="106.4">HALL2_OUT</text>
<text x="295.6" y="108.9">DHT_OUT</text>
</g>
</svg>
